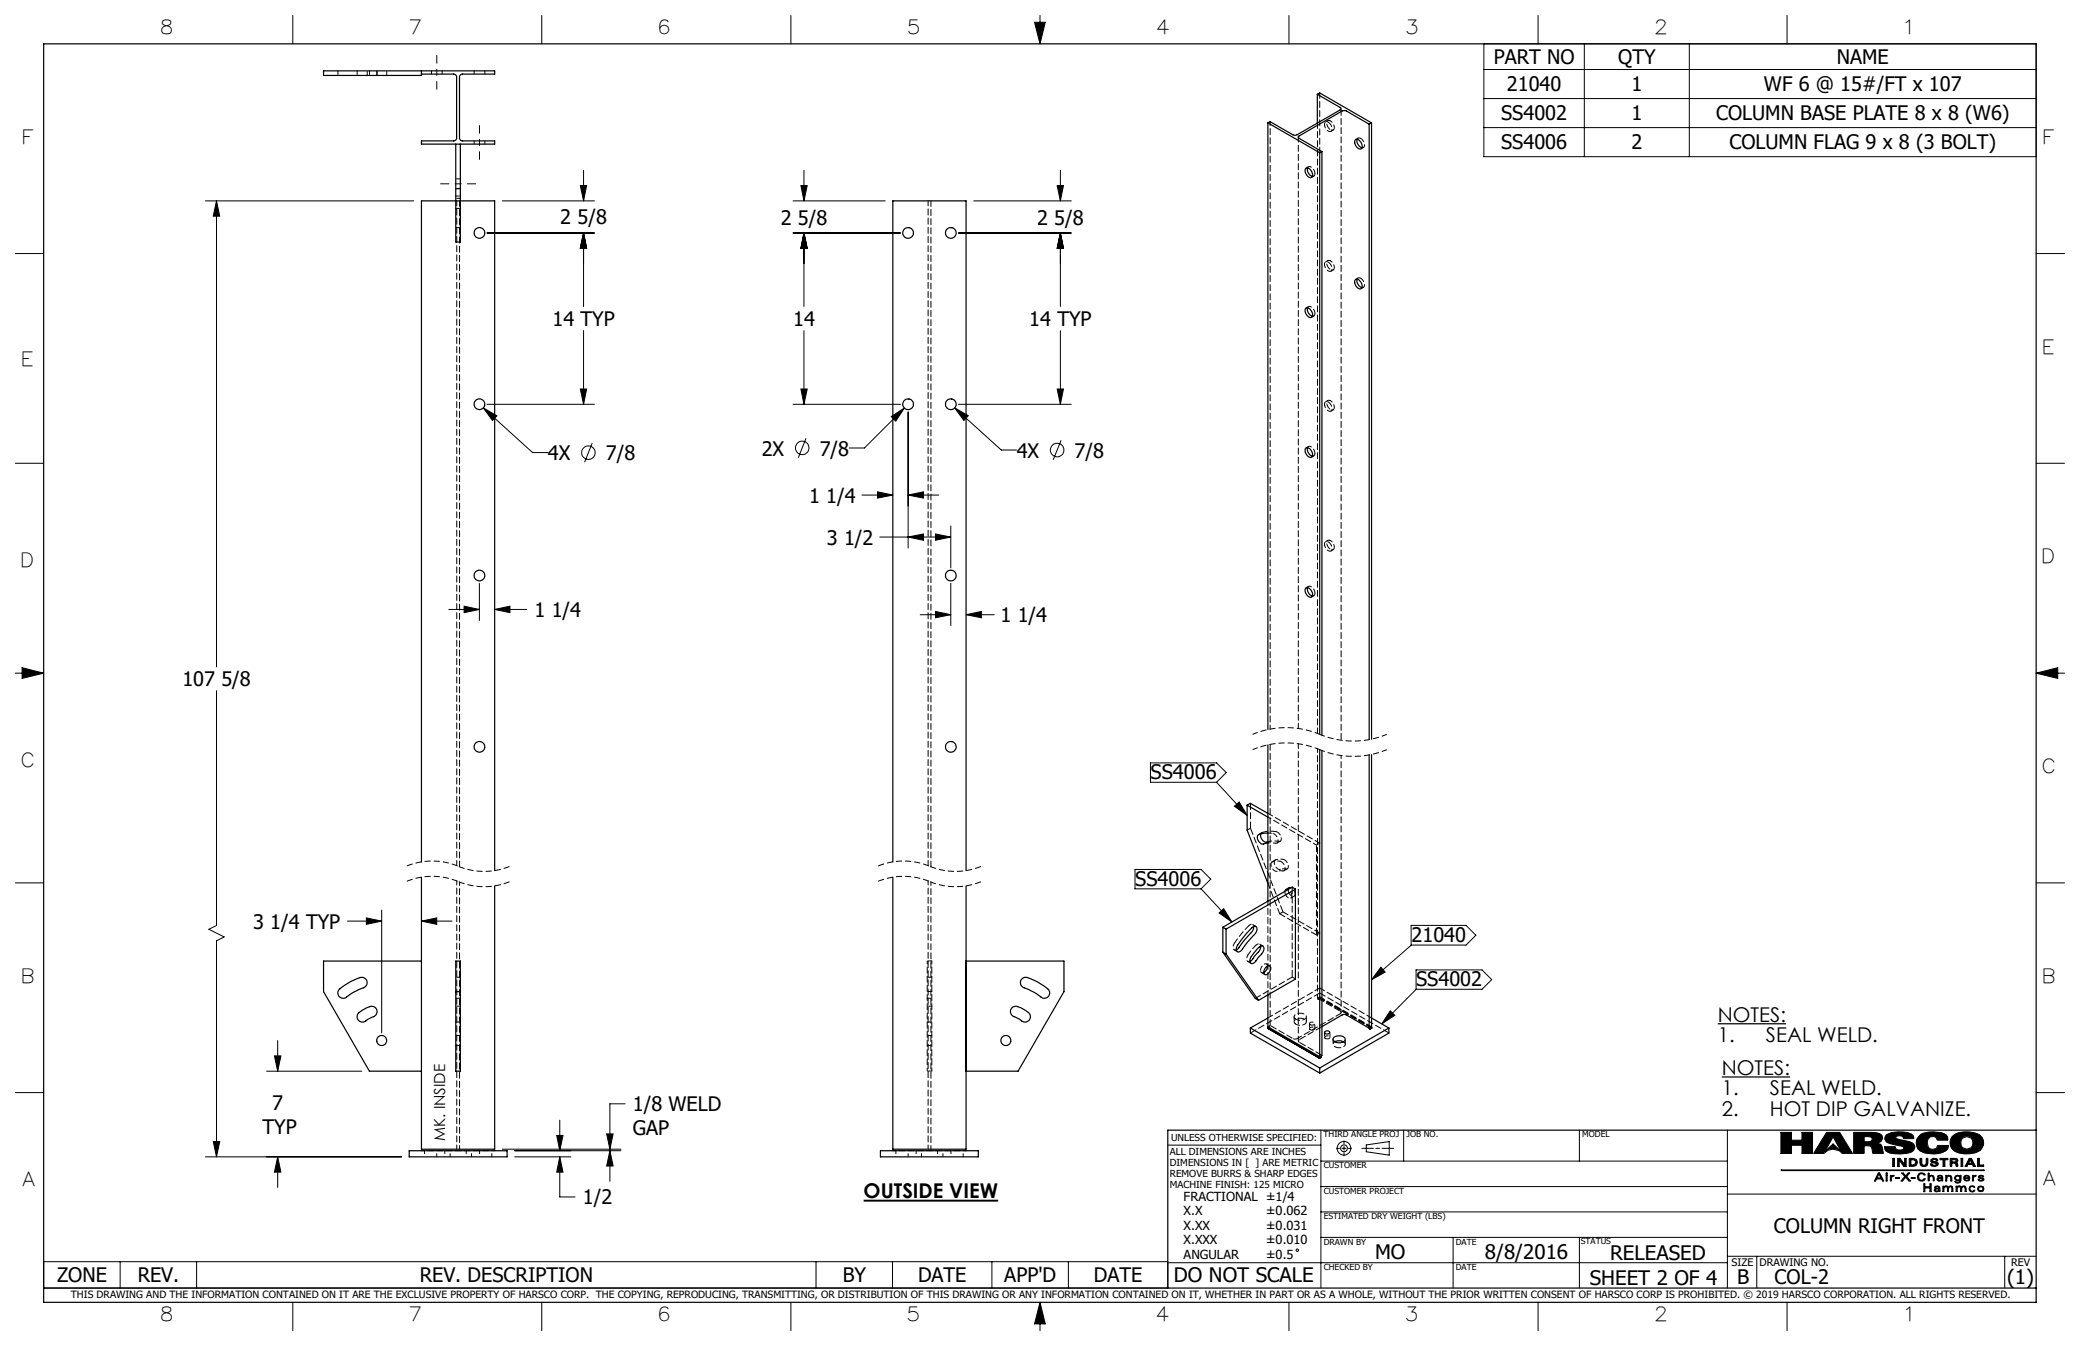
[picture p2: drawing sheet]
<svg xmlns="http://www.w3.org/2000/svg" width="432mm" height="279mm" viewBox="0 0 432 279" stroke-linecap="round" stroke-linejoin="round" font-family="sans-serif">
<g fill="none" stroke="#000" stroke-width=".21">
<path d="M60.8 3.2v5.9M112.5 3.2v5.9M164.2 3.2v5.9M214.8 4.6h2.2l-1.1 4.5zM215.9 3.2v5.9M267.6 3.2v5.9M308 9.1h114.7v23.4h-114.7zM308 14.4h114.7M319.3 3.2v5.9M328.9 9.1v23.4M350.7 9.1v23.4M371 3.2v5.9"/>
<path d="M120.5 38.5h1.3l-.7 3.2zM121.1 35.3v6.4M166.3 38.5h1.3l-.7 3.2zM166.9 35.3v6.4M219.5 38.5h1.3l-.7 3.2zM220.1 35.3v6.4M308 20.5h114.7M308 26.5h114.7M3.2 52.6h5.9M42.7 41.7h43.2M44.9 41.7l.7 3.2h-1.3zM44.9 41.7v96.7"/>
<path d="M101.1 48.4h22.3M104.3 41.7h19.1M121.1 48.4l.7 3.1h-1.3zM121.1 48.4v15.2M164.6 41.7h19.2M164.6 48.4h22.3M166.9 48.4l.7 3.1h-1.3zM166.9 48.4v15.2M199 48.4h23.4M202.1 41.7h20.3M220.1 48.4l.7 3.1h-1.3zM220.1 48.4v15.2"/>
<path d="M422.7 52.6h5.9M121.1 68.6v15.3M166.9 68.7v15.2M220.1 68.7v15.2M3.2 96.2h5.9M100.3 84.7l2.9 1.6-1 1zM100.3 84.7l10.3 9.2h3.1M101.1 83.9h22.3M120.5 80.8h1.3l-.7 3.1zM122.9 92l-1.5 4M164.6 83.9h22.3M166.3 80.8h1.3l-.7 3.1z"/>
<path d="M167.3 91l-1.6 4M185 86.5l2.7-1.8-1.8 2.7zM187.7 84.7l-8.2 8.3h-3.2M188.5 85.5v28.3M198.2 84.7l2.8 1.6-.9 1zM198.2 84.7l9.7 8.7h3.1M199 83.9h23.4M219.5 80.8h1.3l-.7 3.1zM220.3 91.4l-1.6 4M422.7 96.2h5.9M178.9 102.8h6.4M182.2 102.1l3.1 .7-3.1 .6z"/>
<path d="M182.6 111.5h14.8M188.5 102.8l3.2-.7v1.3zM188.5 111.5l3.2-.7v1.3zM188.5 102.8h6.4M194.2 110.8l3.2 .7-3.2 .6zM197.4 109.2v8.7M3.2 139.7h5.9M4.6 138.6l4.5 1.1-4.5 1.1zM93.2 126.5h6.3M96.3 125.8l3.2 .7-3.2 .7zM99.5 121.1v7.7M102.7 126.5l3.2-.7v1.4z"/>
<path d="M102.7 126.5h6.7M191 127.6h6.4M194.2 126.9l3.2 .7-3.2 .6zM197.4 121.1v8.8M200.6 127.6l3.1-.7v1.3zM200.6 127.6h5.8M422.7 139.7h5.9M422.7 139.7l4.5-1.1v2.2zM44.9 143.4v48.7l-1.5 .8 3.1 1.6-1.6 .8v44.8M238.8 158.4h13.8l2 2-2 2h-13.8zM252.6 162.4l6.3 6.9M256.3 167.4l.9-.9 1.7 2.8z"/>
<path d="M3.2 183.3h5.9M72.1 191.2h7.1M76.1 190.5l3.1 .7-3.1 .7zM79.2 188.9v25.5M87.5 191.2l3.2-.7v1.4zM87.5 191.2h6.3M235.6 180.5h13.7l2.1 2-2.1 2h-13.7zM249.3 184.5l6.4 6.9M253.1 189.5l.9-.9 1.7 2.8zM292.9 192.1h11.4l2.1 2-2.1 2.1h-11.4zM292.9 196.2l-8.2 7.2M422.7 183.3h5.9"/>
<path d="M57 219.2h1.3l-.7 3.2zM57.6 216v6.4M286.7 200.8l.8 1-2.8 1.6zM288.6 209.8l1 .9-2.8 1.8zM294 201.3h13.7l2 2-2 2.1h-13.7zM294 205.4l-7.2 7.1M3.2 226.8h5.9M44.3 237h1.3l-.7 3.1zM55.4 222.4h19.7M104.3 238.5h24.6M106.9 238.9h22M115.6 235.7h1.3l-.7 3.2z"/>
<path d="M116.2 232.5v6.4M125.9 235.4h1.4l-.7 3.1zM126.6 238.9l.7 3.1h-1.4zM126.6 238.9v6.3M129.8 229.1h-3.2v9.4M242.4 237.7h31.8M274.2 234.6v32.8M277.4 238.4h.7M278.6 238.4h.8M279 236.8v.7M279 238v.8M279 239.3v.6"/>
<path d="M279.9 238.4h.7M282.7 238.4h2.4M283.6 237.7l4.8-.7v2.8l-4.8-.7zM285.6 238.4h.8M286.9 238.4h2.4M291.4 234.6v6.4M327.9 234.6v6.4M358.6 234.6v32.8M369.7 235.1h2.2v1.6h2.2v-1.6h2.2v4.3h-2.2v-1.7h-2.2v1.7h-2.2zM379.2 235.1h2.7l2.7 4.3h-2.2a2.5 2.5 0 0 0-3.8 0h-2.1zM380.5 236l1.7 3-1.7-1.5-1.7 1.5zM384.8 235.1h3.7l1.7 .2 .5 .4 .1 .6-.3 .7-.8 .3 .7 .2 .3 .4 .3 1.5h-2.2l-.2-1-.3-.5-.6-.1h-.7v1.6h-2.2z"/>
<path d="M387 235.9l1.4 .1a.51 .51 0 0 1 0 .9l-1.4 .1zM389.7 237.3h.1M391.6 235.6a6.4 6.4 0 0 1 5.3-.2l.3 .4 .1 .6h-2.1l-.1-.4a1.07 1.07 0 0 0-1.5 .1v.1a3 3 0 0 0 1.9 .6l1.6 .5 .4 .7a1.36 1.36 0 0 1-1.4 1.4 6.7 6.7 0 0 1-4.6-.5l-.3-.9h2.3v.4a1.01 1.01 0 0 0 1.7-.2l-.4-.3-3.1-.8-.4-.7zM398.5 235.7a5.3 5.3 0 0 1 5.5-.2l.3 .5 .1 .7h-2.2l-.3-.6-.5-.2-.7 .1-.5 .5-.1 .7 .2 1 .4 .3 .5 .1 .8-.2 .2-.6h2.3l-.1 .6a3.9 3.9 0 0 1-2.8 1.1 4.2 4.2 0 0 1-3.5-1.1 2.19 2.19 0 0 1 .4-2.7zM405.2 235.9a5.4 5.4 0 0 1 5.8-.4 2.09 2.09 0 0 1 .8 2.2l-.7 1.1a5.9 5.9 0 0 1-5.4 .1 2.08 2.08 0 0 1-.5-3zM422.7 226.8h5.9M42.7 240.1h40.7M57.6 240.1l.7 3.2h-1.3zM57.6 240.1v6.4M106.9 240.1h11.6M116.2 240.1l.7 3.2h-1.3zM116.2 240.1v8.4h3.2"/>
<path d="M274.2 256.9h84.4M274.2 251.6h84.4M274.2 246.3h84.4M274.2 241h84.4M301.7 256.9v10.5M327.9 256.9v10.5M358.6 247.9h64.1M369.8 242.9h42.1v.1h-42.1zM389.9 243.5h.3l.9 1.6h-.3l-.2-.4h-1l-.2 .4h-.3zM390.1 243.7l.4 .8h-.8zM391.5 244h.3v1.1h-.3zM391.5 243.5h.3v.2h-.3z"/>
<path d="M392.4 244h.2v.2l.2-.2h.4v.2l-.5 .1-.1 .8h-.2zM392.6 244.2h.1M392.9 240.5h.4v1.6h-.4zM393.6 244.4h.7v.2h-.7zM393.9 240.5h.5l1 1.2v-1.2h.3v1.6h-.5l-.9-1.3v1.3h-.4zM394.3 240.8h.1M394.8 243.5h.3l.5 .6 .5-.6h.4l-.7 .7 .8 .9h-.3l-.7-.7-.6 .7h-.3l.7-.9zM396.3 240.5a1.61 1.61 0 0 1 1.7 .5v.3l-.1 .5-.8 .3h-.8zM396.7 240.7a.62 .62 0 0 1 .8 .2 .62 .62 0 0 1 0 .7l-.8 .2zM396.8 244.4h.7v.2h-.7zM398.3 243.7a.87 .87 0 0 1 1.4 .2l-.7-.3-.3 .1-.3 .2-.1 .4 .2 .5a.59 .59 0 0 0 .9-.1h.3l-.3 .4h-.9l-.4-.3-.1-.5zM398.6 240.5h.4v1l.1 .3 .3 .1 .3-.1 .2-.4v-.9h.3v.9l-.2 .5a.93 .93 0 0 1-1.4-.4z"/>
<path d="M399.4 245.7h.2v.6h1v-.6h.3v1.7h-.3v-.8h-1v.8h-.2zM400.3 243.5h.2v.7l.5-.3a.79 .79 0 0 1 .4 1.2h-.1a.87 .87 0 0 0-.3-1 .85 .85 0 0 0-.5 1h-.2zM400.5 244.2h.1M400.9 240.7l.5-.3 .7 .1 .2 .4h-.4l-.1-.2h-.3l-.3 .2 .2 .2 .8 .2 .2 .4-.1 .2-.6 .2-.7-.1-.2-.4h.3l.4 .3 .5-.1v-.2l-1-.3-.2-.2zM401.7 246.3a.67 .67 0 0 1 1 .3v.7h-.2v-.1l-.7 .2-.2-.2v-.3l.1-.2 .8-.1-.1-.2-.3-.1-.5 .2zM402.4 244.7l.7-.1-.1 .3-.2 .1h-.3zM402.5 246.8h.1M402.5 246.8l-.8 .2 .2 .2h.3l.2-.1 .1-.3M402.5 247.2h.1M402.8 240.5h1.6v.2h-.6v1.4h-.4v-1.4h-.6zM403.1 244.6h.1M403.1 244.4l-.1-.2-.3-.1-.5 .2v-.2l.6-.2 .4 .2 .1 1h-.2v-.1"/>
<path d="M403.1 244.4l-.8 .1-.2 .3 .3 .3 .3 .1 .4-.2M403.1 244.4h.1M403.1 245h.1M403.5 246.4v-.2h-.2v1.1h.2l.1-.8 .4-.2 .3 .4v.6h.2l.1-.8 .3-.2 .3 .4v.6h.2l-.1-1-.5-.1-.3 .3M403.5 246.4l.5-.3 .4 .4M403.5 246.4h.1M403.9 244h.2v.2l.4-.3 .5 .2 .2 .4v.6h-.2l-.2-.9-.2-.1-.3 .1-.2 .9h-.2zM404.1 244.2h.1M404.4 246.5h.1M404.8 240.5a1.96 1.96 0 0 1 1.6 .2l-.1 .5-.3 .1 .4 .2 .1 .6h-.4a.61 .61 0 0 0-.7-.7h-.2v.7h-.4zM405.2 240.7l.8 .1v.3l-.8 .1zM405.9 244.1l.5-.2 .5 .3v-.2h.2v1l-.2 .5-.5 .1-.5-.1-.1-.3 .8 .2 .2-.1 .1-.4-.5 .2-.5-.2-.2-.4z"/>
<path d="M406 241.3h.1M406.1 244.2l.3-.1 .4 .1 .1 .3-.1 .3-.4 .2-.3-.2-.1-.3zM406.3 246.4v-.2h-.3l.1 1.1h.2l.1-.8 .3-.2 .3 .4v.6h.2l.1-.8 .4-.2 .3 .4v.6h.2l-.2-1-.4-.1-.4 .3M406.3 246.4l.4-.3 .5 .4M406.3 246.4h.1M407.1 240.5h.4v1.6h-.4zM407.2 246.5h.1M407.9 244.1l.4-.2 .5 .2 .1 .5h-1.1l.2 .3 .3 .1 .6-.2-.1 .2-.7 .1-.4-.2v-.6zM408 244.2l.3-.1 .4 .4h-.8zM408.8 240.5h.5l.8 1.6h-.5l-.1-.4h-1l-.2 .4h-.3zM408.9 246.3l.5-.2 .4 .1 .2 .3-.8-.2-.2 .2-.1 .3 .2 .4 .3 .1 .6-.2-.2 .2-.7 .1-.3-.3zM409 240.8l.3 .7h-.6z"/>
<path d="M409.5 244h.2v.2l.5-.2v.2l-.4 .1-.1 .8h-.2zM409.7 244.2h.1M410.5 240.5h.4v1.3h.9v.3h-1.3zM410.7 246.3l.5-.1 .5 .1 .2 .5-.2 .4-.5 .2-.5-.2-.2-.4zM410.7 244.2a.74 .74 0 0 1 1.1-.1v.2l-.5-.2-.4 .2 .7 .2 .3 .3a.76 .76 0 0 1-1.1 .3l-.2-.3 .8 .2 .2-.2a.87 .87 0 0 1-.9-.6zM410.8 246.5l.4-.2 .4 .2 .1 .3-.1 .3-.4 .1-.4-.1-.1-.3zM9.1 261.9h233.3v5.5h-233.3zM24.9 261.9v5.5M40.8 261.9v5.5M60.8 270.3v5.9M112.5 270.3v5.9M164.2 270.3v5.9"/>
<path d="M169.4 261.9v5.5M185.3 261.9v5.5M205.9 261.9v5.5M215.9 270.3v5.9M215.9 270.3l1.1 4.5h-2.2zM221.8 261.9v5.5M242.4 262.1h116.2M267.6 270.3v5.9M319.3 270.3v5.9M358.6 260.8h64.1M364.7 260.8v6.6M371 270.3v5.9"/>
<path d="M416.2 260.8v6.6"/>
<circle cx="122.1" cy="94" r="1.4"/>
<circle cx="166.5" cy="93" r="1.41"/>
<circle cx="219.5" cy="93.4" r="1.41"/>
<circle cx="279" cy="238.4" r=".71"/>
<circle cx="279" cy="238.4" r="1.41"/>
<circle cx="408.3" cy="237.3" r="1.3"/>
<circle cx="269.3" cy="259.5" r=".25"/>
</g>
<g fill="none" stroke="#000" stroke-width=".25">
<path d="M9.1 9.1h413.6v261.2h-413.6zM87.5 14.7v1h-20.3v-1h35.5v.7h-6.7a.6 .6 0 0 0-.6 .6v12.6a.6 .6 0 0 0 .6 .6h6.7v.7h-15.2v-.7h6.7a.6 .6 0 0 0 .6-.6v-12.6a.6 .6 0 0 0-.6-.6h-6.7M273.5 19.6l4.7 2.7a.27 .27 0 0 1 .2 .3 .27 .27 0 0 1-.2 .2l-9.2 5.3-.6-.1-4.7-2.7-.5 .2M273.5 19.6l.5-.3 10.7 6.2M273.5 19.6v5.9M94.6 29.9v20.3h1v-20.3M263.2 25.5l10.8 6.2M263.2 25.5v125.9M271.1 35a1.23 1.23 0 0 1 1.4 1.5 .57 .57 0 0 1-.5 .4 .57 .57 0 0 1-.6-.4l-.1-.1a1.16 1.16 0 0 1-.2-1.4zM271.4 34.9a1.58 1.58 0 0 0 1.1 1.7M274 31.7v120.7M274.4 31.5l-.4 .2"/>
<path d="M274.4 31.5v121.1M281.3 29.1a.98 .98 0 0 1 1.4 .9 .6 .6 0 0 1-.1 .8 .6 .6 0 0 1-.8-.1 1.41 1.41 0 0 1-.5-1.6zM281.7 28.9v.1a1.54 1.54 0 0 0 1.1 1.7M284.2 25.8l-4.7-2.8h-.7l-9.1 5.2a.26 .26 0 0 0-.2 .3 .26 .26 0 0 0 .2 .2l4.7 2.8M284.2 25.8v127.7M284.7 25.5l-.5 .3M284.7 25.5v128M281.3 58.1a.98 .98 0 0 1 1.4 .9 .6 .6 0 0 1-.1 .9 .6 .6 0 0 1-.8-.2 1.41 1.41 0 0 1-.5-1.6zM281.7 58a1.54 1.54 0 0 0 1.1 1.7M271.1 64a1.23 1.23 0 0 1 1.4 1.5 .57 .57 0 0 1-.5 .4 .57 .57 0 0 1-.6-.4l-.1-.1a1.16 1.16 0 0 1-.2-1.4zM271.4 63.9v.1a1.58 1.58 0 0 0 1.1 1.7M271.1 93a1.23 1.23 0 0 1 1.4 1.5 .57 .57 0 0 1-.5 .5 .57 .57 0 0 1-.6-.4l-.1-.2a1.16 1.16 0 0 1-.2-1.4z"/>
<path d="M271.4 92.9v.1a1.58 1.58 0 0 0 1.1 1.7M271.1 122.1a1.25 1.25 0 0 1 1.4 1.3 .56 .56 0 0 1-.5 .6 .56 .56 0 0 1-.6-.4l-.1-.1a1.16 1.16 0 0 1-.2-1.4zM271.4 122a1.58 1.58 0 0 0 1.1 1.7M263.2 154.6v32.5M274 155.6v63.8M274.4 155.8v63.3l-.4 .3M284.2 156.7v56.7M284.7 156.6v56.5l-.5 .3M87.5 178.9v-137.2h15.2v139M185.3 178.9v-137.2h15.3v139M258.9 167.1l.7-.3 3.6 2M258.9 167.1l4.3 2.5"/>
<path d="M258.9 167.1v5.2l4.3 11.1M261.7 173.1a1.34 1.34 0 0 0 1.5 1.7M263.2 172.9a3 3 0 0 0-2.1 .6 1.3 1.3 0 0 0 .4 1.4 1.3 1.3 0 0 0 1.4 .1h.3M87.5 182.1v56.4h15.2v-54.6M87.5 199.5h-20.3v6.3l9.5 16.6h10.8M94.6 199.5h1v22.9h-1zM185.3 182.1v56.4h15.3v-54.6M200.6 199.5h20.3v6.3l-9.6 16.6h-10.7M253.9 192.5l.6 .4M253.9 197.7l.6 .3M253.9 192.5v5.2M253.9 197.7l6.7 9.6 .7 .3"/>
<path d="M254.5 192.9v5.1M254.5 198l6.8 9.6M259.9 192.6a.61 .61 0 0 1 .9-.2 .61 .61 0 0 1 0 .9l-2.6 3.3a1.3 1.3 0 0 1-1.2 1 .92 .92 0 0 1-.1-1.4l1.4-1.9zM260.2 192.3l.1 .1a2.53 2.53 0 0 1-1.2 1.9l-2 2.5-.5 .4M261.1 196.8a.73 .73 0 0 1 1.2-.2 2.52 2.52 0 0 1-1.2 2.3l-.1 .1a1.11 1.11 0 0 1-1.4 .9 1.54 1.54 0 0 1 .5-1.9zM261.7 196.4v.1a3.1 3.1 0 0 1-1.2 2l-.5 .7-.5 .4M268.9 184.6l-.6-.5-14.4 8.4M268.9 184.6l-14.4 8.3M268.9 184.6v18.6l-7.6 4.4M70.4 205.4a10.2 10.2 0 0 1 5-2.5 1.19 1.19 0 0 1 .8 1.3 1.19 1.19 0 0 1-1.2 1 10.7 10.7 0 0 0-3.2 1.9 1.1 1.1 0 0 1-1.4-.3 1.1 1.1 0 0 1 0-1.4zM74.4 210.3l1-.7a2.21 2.21 0 0 1 2.6-.4 1.22 1.22 0 0 1 .2 1.3 1.22 1.22 0 0 1-1.1 .7l-.6 .3a1.41 1.41 0 0 1-2.1 .3 1.11 1.11 0 0 1 0-1.5zM94.6 205.8h1"/>
<path d="M210.1 209.2a1.41 1.41 0 0 1 1.7 0l.3 .1a2.36 2.36 0 0 1 1.8 1.8 1.19 1.19 0 0 1-.9 1 1.19 1.19 0 0 1-1.3-.5l-.6-.3a1.52 1.52 0 0 1-1.3-1.4zM212.2 203.2l.5-.3a9.4 9.4 0 0 1 5.1 2.8 1.18 1.18 0 0 1-.6 1.5 1.18 1.18 0 0 1-1.5-.5l-.8-.6-1.9-.9a1.19 1.19 0 0 1-1.1-.7 1.19 1.19 0 0 1 .3-1.3zM259.6 213.4v1.1l14.4 8.2M259.6 213.4l14.4 8.3M262.9 200.7a.53 .53 0 0 1 .8-.1 .53 .53 0 0 1 0 .7v.2a.91 .91 0 0 1-1.2 .7 1.31 1.31 0 0 1 .4-1.5zM263.1 200.5v.3a1.49 1.49 0 0 1-.7 1.1M263.1 213.4l.4-.1-.3 .1M263.1 213.4l10.8 6.2 .4-.2M263.2 206.5v6.6l10.8 6.3M263.2 211.3l-3.6 2.1M263.2 213.4v.1M263.2 213.4l10.7 6.2"/>
<path d="M263.4 213.3l-.3 .1M273.9 219.6h.1M274.2 219.4h.1M274.2 219.4l-.3 .2M274.4 213.1l4.2-2.4 .6-.1 5 2.8M275 214.1h.1a.51 .51 0 0 1 .6-.1 .51 .51 0 0 1 .3 .5 .54 .54 0 0 1-.6 .2 .54 .54 0 0 1-.4-.6zM276.8 215.4a1.57 1.57 0 0 1 2.5 .3 1.51 1.51 0 0 1-2.5 .2zM277.1 216.3a2.02 2.02 0 0 1 1.8 0M284.5 213.3l.2 .1M284.6 213.2l.2 .2-.5 .2M284.6 213.3l.2 .1M284.7 213.4l-.4 .2"/>
<path d="M284.7 211.3l3.6 2.1M288.3 213.4v1.1l-14.3 8.2M288.3 213.4l-14.3 8.3M84.9 238.9h20.4v1.2h-20.4zM182.8 238.9h20.3v1.2h-20.3zM274 221.7v1M422.7 234.6h-180.3v32.8M9.1 267.4h413.6"/>
<circle cx="99.5" cy="48.4" r="1.11"/>
<circle cx="188.5" cy="48.4" r="1.11"/>
<circle cx="197.4" cy="48.4" r="1.11"/>
<circle cx="99.5" cy="83.9" r="1.11"/>
<circle cx="188.5" cy="83.9" r="1.11"/>
<circle cx="197.4" cy="83.9" r="1.11"/>
<circle cx="99.5" cy="119.5" r="1.11"/>
<circle cx="197.4" cy="119.5" r="1.11"/>
<circle cx="99.5" cy="155" r="1.11"/>
<circle cx="197.4" cy="155" r="1.11"/>
<circle cx="79.2" cy="216" r="1.04"/>
<circle cx="208.8" cy="216" r="1.04"/>
</g>
<path d="M215.9 270.3l-1.1 4.5h2.2zM214.8 4.6h2.2l-1.1 4.5zM4.6 138.6l4.5 1.1-4.5 1.1zM422.7 139.7l4.5-1.1v2.2zM369.7 235.1v4.3h2.2v-1.7h2.2v1.7h2.2v-4.3h-2.2v1.6h-2.2v-1.6zM387 235.9l1.4 .1 .3 .6-.5 .4h-1.2zM384.8 235.1v4.3h2.2v-1.6l1.4 .1 .4 1.5h2.2l-.4-1.7-.4-.3-.5-.1a1.15 1.15 0 0 0 1.1-1.2 1.41 1.41 0 0 0-1.7-1zM391.6 235.6a1.12 1.12 0 0 0-.2 1.2 1.12 1.12 0 0 0 1.1 .7l1.8 .3a.72 .72 0 0 1 .9 .5 1.03 1.03 0 0 1-1.7-.1v-.2h-2.3a1.46 1.46 0 0 0 1.7 1.5 7.2 7.2 0 0 0 4.2-.6 1.1 1.1 0 0 0 .3-1.2 1.1 1.1 0 0 0-1-.7l-2.1-.5a.58 .58 0 0 1-.7-.5l.4-.2h.6l.5 .2 .1 .4h2.1v-.2a1.62 1.62 0 0 0-1.8-1.2 6.2 6.2 0 0 0-3.9 .6zM398.3 235.9a2.19 2.19 0 0 0-.3 2.3 2.19 2.19 0 0 0 2 1.2 4.7 4.7 0 0 0 4.3-.9l.2-.7h-2.3a1.07 1.07 0 0 1-1.7 .6 1.38 1.38 0 0 1-.4-1.6 1.38 1.38 0 0 1 1.5-.9l.4 .3 .2 .5h2.2v-.5a1.37 1.37 0 0 0-1.6-1.1 6 6 0 0 0-4.3 .6zM407 237.2a1.3 1.3 0 0 1 2.6 0 1.3 1.3 0 0 1-2.6 0zM405.5 235.7a2.15 2.15 0 0 0-.6 2.3 2.15 2.15 0 0 0 2 1.4 5.7 5.7 0 0 0 4.4-.7 2.15 2.15 0 0 0 .3-2.3 2.15 2.15 0 0 0-1.8-1.3l-1.2-.2a4.6 4.6 0 0 0-3.1 .8zM379.2 235.1l-2.7 4.3h2.1a2.5 2.5 0 0 1 3.8 0h2.2l-2.7-4.3zM380.5 236l1.7 3-1.7-1.5-1.7 1.5zM392.9 240.5v1.6h.4v-1.6zM393.9 240.5v1.6h.4v-1.3l.9 1.3h.5v-1.6h-.3v1.2l-1-1.2zM396.7 240.7h.5l.4 .2 .1 .5-.3 .4h-.7zM396.3 240.5v1.6h.9a.83 .83 0 0 0 .8-.9 .83 .83 0 0 0-.9-.7zM398.6 240.5v1.1a.86 .86 0 0 0 .9 .5 .86 .86 0 0 0 .7-.7v-.9h-.3l-.1 1.2-.3 .2-.4-.1-.1-1.3zM400.9 240.7l-.1 .1a.53 .53 0 0 0 .6 .6l.4 .1a.27 .27 0 0 1 .1 .4 .27 .27 0 0 1-.4 0l-.4-.3h-.3a.86 .86 0 0 0 .8 .5 .86 .86 0 0 0 .8-.6l-.3-.3-.7-.1a.29 .29 0 0 1 0-.5 .29 .29 0 0 1 .4 .2l.1 .1h.4a.84 .84 0 0 0-1.4-.2zM402.8 240.5v.2h.6v1.4h.4v-1.4h.6v-.2zM405.2 240.7l.8 .1a.25 .25 0 0 1 0 .3 .25 .25 0 0 1-.3 .1h-.5zM404.8 240.5v1.6h.4v-.7l.7 .1 .2 .6h.4l-.1-.6-.4-.2 .4-.2v-.4l-.5-.2zM407.1 240.5v1.6h.4v-1.6zM409 240.8l.3 .7h-.6zM408.8 240.5l-.8 1.6h.3l.2-.4h1l.1 .4h.5l-.8-1.6zM410.5 240.5v1.6h1.3v-.3h-.9v-1.3zM390.1 243.7l.4 .8h-.8zM389.9 243.5l-.8 1.6h.3l.2-.4h1l.2 .4h.3l-.9-1.6zM391.5 243.5v.2h.3v-.2zM369.8 242.9v.1h42.1v-.1zM391.5 244v1.1h.3v-1.1zM392.4 244v1.1h.2l.1-.7 .5-.2v-.2h-.3l-.3 .2v-.2zM393.6 244.4v.2h.7v-.2zM394.8 243.5l.6 .7-.7 .9h.3l.6-.7 .7 .7h.3l-.8-.9 .7-.7h-.4l-.5 .6-.5-.6zM396.8 244.4v.2h.7v-.2zM398.3 243.6l-.3 .8a.87 .87 0 0 0 .7 .8 .87 .87 0 0 0 1-.5h-.3l-.2 .3h-.3a.67 .67 0 0 1-.6-.9 .67 .67 0 0 1 1.1-.2h.3a.86 .86 0 0 0-1.4-.3zM400.3 243.5v1.6h.2v-.7l.4-.3 .4 .2v.8h.2v-.9l-.6-.3-.4 .3v-.7zM402.4 244.7l.3-.1a.23 .23 0 0 1 .4 .1 .23 .23 0 0 1-.2 .3h-.3a.22 .22 0 0 1-.2-.1 .22 .22 0 0 1 0-.2zM402.3 244.1l-.1 .2 .3-.2 .4 .1a.2 .2 0 0 1 .1 .3 .2 .2 0 0 1-.3-.1l-.5 .1-.1 .5 .3 .2 .7-.2v.1h.2l-.1-1-.3-.2zM403.9 244v1.1h.2v-.6l.3-.4 .5 .1 .1 .9h.2l-.1-1-.6-.2-.4 .3v-.2zM406 244.1l-.1 .1a.6 .6 0 0 0 .1 .8 .6 .6 0 0 0 .9-.1l-.1 .4-.2 .1h-.4l-.2-.2-.2 .1 .4 .3 .8-.2 .1-.3v-1.1h-.2v.2a.7 .7 0 0 0-.9-.1zM406 244.5a.45 .45 0 0 1 .9 0 .45 .45 0 0 1-.9 0zM408 244.2l.5-.1 .2 .4h-.8zM407.8 244.1l-.2 .6a.67 .67 0 0 0 .6 .5 .67 .67 0 0 0 .7-.4l-.8 .2-.3-.4h1.1a.67 .67 0 0 0-.4-.6 .67 .67 0 0 0-.7 .1zM409.5 244v1.1h.2v-.7l.5-.2v-.2h-.3l-.2 .2v-.2zM410.8 244.1a.38 .38 0 0 0 0 .4 .38 .38 0 0 0 .4 .2h.2a.21 .21 0 0 1 .2 .3 .21 .21 0 0 1-.4 0l-.6-.2 .2 .3 .5 .1a.37 .37 0 0 0 .5-.2 .37 .37 0 0 0-.2-.5l-.4-.1a.21 .21 0 0 1-.2-.3 .21 .21 0 0 1 .3 0l.5 .2-.4-.4zM399.4 245.7v1.7h.2v-.8h1v.8h.3v-1.7h-.3v.6h-1v-.6zM401.8 246.9l.4-.1a.24 .24 0 0 1 .3 .3 .24 .24 0 0 1-.4 .1l-.3-.1zM401.7 246.3l-.1 .2 .5-.2 .3 .1a.23 .23 0 0 1 0 .3 .23 .23 0 0 1-.3 0 .41 .41 0 0 0-.6 .4 .41 .41 0 0 0 .7 .3l.3-.2v.1h.2v-.9l-.3-.2zM409 246.2l-.2 .3v.5l.4 .4h.6l.2-.3-.5 .2-.3-.1-.3-.3 .1-.4 .5-.2 .5 .2a.62 .62 0 0 0-1-.3zM410.7 246.7a.5 .5 0 0 1 1 0 .5 .5 0 0 1-1 0zM410.5 246.8a.65 .65 0 0 0 1.3 0 .65 .65 0 0 0-1.3 0zM403.3 246.2h.2v.2l.5-.3 .4 .4 .4-.3h.4l.2 .3v.8h-.2v-.8l-.2-.2-.5 .3v.7h-.2v-.7l-.3-.3-.4 .2-.1 .8h-.2zM406 246.2h.3v.2l.5-.3 .4 .4 .3-.3h.5l.2 .4v.7h-.2v-.7l-.3-.3-.4 .2-.1 .8h-.2v-.7l-.3-.3-.4 .3v.7h-.2z" fill-rule="evenodd" fill="#000"/>
<path d="M179.3 249.2h27.9" fill="none" stroke="#000" stroke-width=".4"/>
<path d="M356.6 212.5h14.2M357.4 223.6h14.2" fill="none" stroke="#000" stroke-width=".26"/>
<path d="M274 155.6a18.1 18.1 0 0 0-14 0M274 152.4a18.1 18.1 0 0 0-14 0M287.9 155.6a18.1 18.1 0 0 1-13.9 0M287.9 152.4a18.1 18.1 0 0 1-13.9 0" fill="none" stroke="#000" stroke-width=".21" stroke-dasharray="1.3 .6" stroke-dashoffset=".2" stroke-linecap="butt"/>
<path d="M95.1 179.8a14 14 0 0 0-10.8 0M105.9 179.8a14 14 0 0 1-10.8 0M193 179.8a14 14 0 0 0-10.8 0M203.7 179.8a14 14 0 0 1-10.7 0M95.1 183a14 14 0 0 0-10.8 0M105.9 183a14 14 0 0 1-10.8 0M193 183a14 14 0 0 0-10.8 0M203.7 183a14 14 0 0 1-10.7 0" fill="none" stroke="#000" stroke-width=".21" stroke-dasharray="1.3 .6" stroke-dashoffset="-.1" stroke-linecap="butt"/>
<path d="M90.7 18.5v-7M99.5 26.1v7" fill="none" stroke="#000" stroke-width=".21" stroke-dasharray="15.2 1.3 1.3 1.3" stroke-dashoffset="13.6"/>
<path d="M98.8 38.2h-7.3" fill="none" stroke="#000" stroke-width=".21" stroke-dasharray="15.2 1.3 1.3 1.3" stroke-dashoffset="13.5"/>
<g fill="#000">
<path d="M286.7 200.8l.8 1-2.8 1.6zM288.6 209.8l1 .9-2.8 1.8zM256.3 167.4l.9-.9 1.7 2.8zM253.1 189.5l.9-.9 1.7 2.8z"/>
<path d="M57 219.2h1.3l-.7 3.2zM57.6 240.1l.7 3.2h-1.3zM44.3 237h1.3l-.7 3.1zM44.9 41.7l.7 3.2h-1.3zM116.2 240.1l.7 3.2h-1.3zM115.6 235.7h1.3l-.7 3.2zM126.6 238.9l.7 3.1h-1.4zM125.9 235.4h1.4l-.7 3.1zM76.1 190.5l3.1 .7-3.1 .7zM87.5 191.2l3.2-.7v1.4zM96.3 125.8l3.2 .7-3.2 .7zM102.7 126.5l3.2-.7v1.4zM120.5 38.5h1.3l-.7 3.2zM121.1 48.4l.7 3.1h-1.3zM121.1 48.4l.7 3.1h-1.3zM120.5 80.8h1.3l-.7 3.1zM100.3 84.7l1.9 2.6 1-1zM219.5 38.5h1.3l-.7 3.2zM220.1 48.4l.7 3.1h-1.3zM220.1 48.4l.7 3.1h-1.3zM219.5 80.8h1.3l-.7 3.1zM194.2 126.9l3.2 .7-3.2 .6zM200.6 127.6l3.1-.7v1.3zM198.2 84.7l1.9 2.6 .9-1zM188.5 102.8l3.2-.7v1.3zM182.2 102.1l3.1 .7-3.1 .6zM194.2 110.8l3.2 .7-3.2 .6zM188.5 111.5l3.2-.7v1.3zM166.9 48.4l.7 3.1h-1.3zM166.3 80.8h1.3l-.7 3.1zM166.9 48.4l.7 3.1h-1.3zM166.3 38.5h1.3l-.7 3.2zM185 86.5l.9 .9 1.8-2.7z"/>
</g>
<path d="M274 19.3v12.4M273.5 25.5v126.7M95.4 41.7v138.2M193.3 41.7v138.2M262 172.8a5.7 5.7 0 0 1 3-.2M263.2 168.8l10.8 6.2M265.7 189.7l-2.5-6.3M263.1 213.4l10.8 6.3M274 205.1l-10.8 6.2M284.7 213.1l-10.7-6.2M284.7 211.3l-10.7-6.2" fill="none" stroke="#000" stroke-width=".21" stroke-dasharray="1.3 .6" stroke-dashoffset=".1"/>
<g fill="none" stroke="#000" stroke-width=".21" stroke-dasharray="1.3 .6" stroke-dashoffset=".2">
<path d="M269.5 28.4v122.8M94.8 41.7v138M192.7 41.7v138M264.3 173a1.33 1.33 0 0 1 .7 2h-.2M265 172.6a1.33 1.33 0 0 1 .7 2l-.2 .1M265.7 178.8a1.33 1.33 0 0 1 .8 2h-.2M266.4 178.4a1.33 1.33 0 0 1 .8 2h-.3M256.3 195.8l1.4-1.9 1.5-1.7M265.1 180.9a1.34 1.34 0 0 1-1.1-2h.1M265.8 180.5a1.34 1.34 0 0 1-1.1-2h.1M271.9 212.6a.53 .53 0 0 0 .6 .2 .53 .53 0 0 0 .4-.5 .53 .53 0 0 0-.6-.2 .53 .53 0 0 0-.4 .5M271.9 213.7a.53 .53 0 0 0 .6 .2 .53 .53 0 0 0 .4-.5 .53 .53 0 0 0-.6-.2 .53 .53 0 0 0-.4 .5"/>
<path d="M274 207.2l10.7 6.2M275.1 215.5a.53 .53 0 0 0 .6 .2 .53 .53 0 0 0 .3-.5 .53 .53 0 0 0-.6-.2 .53 .53 0 0 0-.3 .5M278.2 210.4l-8.9 5.2"/>
</g>
<g fill="none" stroke="#000" stroke-width=".21" stroke-dasharray="1.3 .6" stroke-dashoffset=".5">
<path d="M70.2 14.7v.9M74.1 14.7v.9M76.2 15.6v-.9M76.7 14.7v.9M78.2 14.7v.9M78.3 15.6v-.9M80.3 15.6v-.9M94.6 39.2h1M95.6 39.1h-1M95.6 37.1h-1M94.6 40.7h1M94.6 47.3h1"/>
<path d="M94.6 43.3h1M95.6 41.2h-1M273.5 155.4v51.8M263.2 169.6l10.1 5.8M263.2 172.9l1.1 .1M95.4 183.1v55.4M193.3 183.1v55.4M193.4 199.5h-.9M94.6 207.2h1M94.6 212.1h1M94.6 217h1M95.6 202.9h-1"/>
<path d="M95.6 208.9h-1M95.6 214.9h-1M192.5 217h.9M192.5 212.1h.9M192.5 207.2h.9M193.4 205.8h-.9M193.4 214.9h-.9M193.4 208.9h-.9M193.4 202.9h-.9M262.4 201.9a.44 .44 0 0 1-.5 0 .44 .44 0 0 1-.2-.5M268.7 211.1v1M269.3 215.6l-.4 .1-.5-.1"/>
<path d="M271.2 212.1v-1M271.8 212.5v1M273 213.5v-1M275 214.3v1M276.1 215.3v-1M276.7 215.7v1.1M279.3 216.8v-1.1M193.4 222.3h-.9"/>
</g>
<g fill="none" stroke="#000" stroke-width=".21" stroke-dasharray="1.3 .6" stroke-dashoffset=".4">
<path d="M263.7 25.2v126.1M272.5 36.6l.4-.2 .1-.4M281.7 28.9l.4-.3 .4 .1M281.7 57.9l.4-.2 .4 .1M272.5 65.6l.4-.1 .1-.4M272.5 94.7l.4-.2 .1-.4M272.5 123.7l.4-.2 .1-.4M259.6 171.9l-.7 .4M261.9 172.9l-.6 .3M264.8 178.5l-.7 .4M265.1 175l.7-.4M265.5 174.7l-1.3-.1-1 .1"/>
<path d="M274 175l-.7 .4M94.8 182.9v55.6M192.7 182.9v55.6M256.2 197.2l.7 .3M259 199.6l.7 .4M260.7 192.3l-.6-.4M262.2 196.4l-.7-.4M263.2 187.1v19.4M266.3 189.3l-.6 .4M266.6 180.7l.6-.3M267.6 184.2l-.7 .4M268 186.4l.6-.4"/>
<path d="M274 193.7l-.7 .4M261.9 201.9l.7 .4M263.6 200.5l-.7-.4M268.3 202.8l.6 .4"/>
</g>
<g fill="none" stroke="#000" stroke-width=".21" stroke-dasharray="1.3 .6" stroke-dashoffset=".6">
<path d="M192.5 199.5v22.8M193.4 199.5v22.8M256.7 197.2a.54 .54 0 0 1-.7-.2 .54 .54 0 0 1 0-.7l.3-.5M259.5 199.6a.54 .54 0 0 1-.6-.2 .54 .54 0 0 1 0-.7l.2-.5M266.3 180.8l-1.2 .1M266.9 180.4l-1.1 .1M278.4 210.2v-53.4M87.5 238.9h15.2M88.1 238.8v1.3M92.3 238.8v1.3M96.8 238.8v1.3M99.6 238.8v1.3"/>
<path d="M185.3 238.9h15.3M186 238.8v1.3M190.2 238.8v1.3M194.6 238.8v1.3M197.4 238.8v1.3M90.7 240.1v-1.3M93.4 240.1v-1.3M97.9 240.1v-1.3M102.1 240.1v-1.3M188.5 240.1v-1.3M191.3 240.1v-1.3M195.7 240.1v-1.3"/>
<path d="M200 240.1v-1.3"/>
</g>
<g fill="none" stroke="#000" stroke-width=".21" stroke-dasharray="1.3 .6">
<path d="M271.6 34.6l-.4 .3M272.3 36.8l.4-.3M275.7 25.1l-.5 .2M276.3 27.3l.5-.3M281.9 28.7l-.4 .2M282.6 30.9l.4-.3M275.7 54.1l-.5 .3M276.3 56.3l.5-.3M281.9 57.7l-.4 .3M282.6 59.9l.4-.3M271.6 63.7l-.4 .2M272.3 65.9l.4-.3"/>
<path d="M271.6 92.7l-.4 .3M272.3 94.9l.4-.3M275.7 83.1l-.5 .3M276.3 85.3l.5-.2M275.7 112.2l-.5 .2M276.3 114.4l.5-.3M271.6 121.7l-.4 .3M272.3 123.9l.4-.2M263.7 154.5v58.4M261.7 173.1l.3-.3M273.3 194.1l-7.6-4.4M274 193.7l-7.7-4.4"/>
<path d="M263.1 213.4h.1M263.2 213.4h-.1M263.5 213.3l.1-.1M263.5 213.2l-.1 .1M263.5 213.2h.1M263.6 213.2h-.1M263.6 213.2l-.4 .2M263.6 213.2h.1M263.7 212.9l-.5 .2M268.3 202.8l-7.7 4.4M273.6 207.4h.1M273.7 207.4l.3-.2"/>
<path d="M273.7 207.4h-.1M273.7 207.4h.1M273.9 219.7v-.1M273.9 219.7l.4-.3M274 206.9l-.5 .3M274 206.1l-14.4 8.3M274 207.2l-.3 .2M274 207.2h.1M274 207.1l-.4 .3M274 207.2l-.4 .2M274 207.2v-.1M274.3 219.4h.1"/>
<path d="M277.1 217.3a1.5 1.5 0 0 0 2.2-.6l-.4-.5M284.4 213.6h.1M284.4 213.6v-.1M284.4 213.6l.4-.2M284.8 213.4h.1M288.3 214.4l-14.3-8.3M87.5 238.9v-.1M87.6 238.9v-.1M102.7 238.9v-.1M185.3 238.9v-.1M185.4 238.9v-.1M200.5 238.9v-.1"/>
<path d="M200.6 238.9v-.1"/>
</g>
<g fill="none" stroke="#000" stroke-width=".21" stroke-dasharray="1.3 .6" stroke-dashoffset=".3">
<path d="M89.6 14.7v.6M91.8 15.3v-.6M98.4 14.7v.6M100.7 15.3v-.6M98.4 29.2v.7M100.7 29.9v-.7M273 36a1.22 1.22 0 0 0-1.4-1.3l-.1 .1M282.5 28.7a1.22 1.22 0 0 1 .4 1.9h-.1M282.5 57.8a1.22 1.22 0 0 1 .4 1.9h-.1M273 65.1a1.22 1.22 0 0 0-1.4-1.4l-.1 .2M273 94.1a1.22 1.22 0 0 0-1.4-1.3l-.1 .1M273 123.1a1.22 1.22 0 0 0-1.4-1.3l-.1 .2"/>
<path d="M269.5 154.4v61.7M259.1 198.2l1.6-2M261.7 201.4v-.1a1.05 1.05 0 0 1 1.3-1.1l.1 .3M268.9 211.5a1.55 1.55 0 0 0 2.3-.5 1.5 1.5 0 0 0-2.5 0l.2 .5M268.9 212.5a1.55 1.55 0 0 0 2.3-.4 1.5 1.5 0 0 0-2.5-.1l.2 .5M269.7 216.3a.27 .27 0 0 1-.2-.2 .27 .27 0 0 1 .2-.3M274 207.2l10.5 6.1M278.2 209.9a.27 .27 0 0 1 .2 .3 .27 .27 0 0 1-.2 .2M284.6 213.2l-10.6-6M284.6 213.2l-10.6-6.1"/>
</g>
<path d="M275 26a.57 .57 0 0 1 .3-.7 .57 .57 0 0 1 .8 .3 1.04 1.04 0 0 1 .1 1.7 1.39 1.39 0 0 1-1.2-1.3M276.1 25a1.37 1.37 0 0 1 .7 2 1.25 1.25 0 0 1-1.1-2h.4M275 55a.57 .57 0 0 1 .3-.7 .57 .57 0 0 1 .8 .4 1.04 1.04 0 0 1 .1 1.6 1.39 1.39 0 0 1-1.2-1.3M276.1 54.1a1.37 1.37 0 0 1 .7 1.9 1.25 1.25 0 0 1-1.1-1.9h.4M275 84.1a.57 .57 0 0 1 .3-.8 .57 .57 0 0 1 .8 .4 1.04 1.04 0 0 1 .1 1.7 1.39 1.39 0 0 1-1.2-1.3M276.1 83.1a1.37 1.37 0 0 1 .7 2 1.25 1.25 0 0 1-1.1-2h.4M275 113.1a.57 .57 0 0 1 .3-.7 .57 .57 0 0 1 .8 .3 1.04 1.04 0 0 1 .1 1.7 1.39 1.39 0 0 1-1.2-1.3M276.1 112.2a1.37 1.37 0 0 1 .7 1.9 1.25 1.25 0 0 1-1.1-2l.4 .1M259.2 192.2a.54 .54 0 0 1 .6-.4 .54 .54 0 0 1 .5 .5M260.7 196.2a.54 .54 0 0 1 .6-.3 .54 .54 0 0 1 .4 .5M277.1 216.2a.55 .55 0 0 0-.4 .6 .55 .55 0 0 0 .4 .5" fill="none" stroke="#000" stroke-width=".21" stroke-dasharray="1.3 .6" stroke-dashoffset=".7"/>
<path d="M278.4 153.7v-131.2M268.4 215.6l-4.7-2.7M269.7 215.8l4.7-2.7M273.5 207.2l4.7 2.7M274.4 219.1l-4.7-2.8" fill="none" stroke="#000" stroke-width=".21" stroke-dasharray="1.3 .6" stroke-dashoffset="-.2"/>
<path d="M259.6 171.9v-5.2M273.3 175.4v18.7M266.3 189.3l-6.7-17.4M266.7 185.3a.54 .54 0 0 1 .4-.7 .54 .54 0 0 1 .7 .4 .87 .87 0 0 1 0 1.5 1.4 1.4 0 0 1-1.1-1.2M267.4 184.9a.54 .54 0 0 1 .4-.7 .54 .54 0 0 1 .7 .4 .87 .87 0 0 1 0 1.5 1.4 1.4 0 0 1-1.1-1.2M268.3 184.1v18.7" fill="none" stroke="#000" stroke-width=".21" stroke-dasharray="1.3 .6" stroke-dashoffset="-.1"/>
<path d="M264.1 178.9l.8-.2 .8 .1M264.8 175h-1.6M264.8 178.5l.8-.2 .8 .1" fill="none" stroke="#000" stroke-width=".21" stroke-dasharray="1.3 .6" stroke-dashoffset=".8"/>
<g font-size="4.2">
<text x="310.1" y="13.3">PART NO</text>
<text x="335.9" y="13.3">QTY</text>
<text x="381.3" y="13.3">NAME</text>
<text x="312.8" y="18.9">21040</text>
<text x="338.7" y="18.9">1</text>
<text x="366.2" y="18.9">WF 6 @ 15#/FT x 107</text>
<text x="311.6" y="25">SS4002</text>
<text x="338.7" y="25">1</text>
<text x="356.2" y="25">COLUMN BASE PLATE 8 x 8 (W6)</text>
<text x="311.6" y="31">SS4006</text>
<text x="338.7" y="31">2</text>
<text x="359" y="31">COLUMN FLAG 9 x 8 (3 BOLT)</text>
<text x="116.3" y="46.6">2 5/8</text>
<text x="162.1" y="46.6">2 5/8</text>
<text x="215.3" y="46.6">2 5/8</text>
<text x="114.7" y="67.7">14 TYP</text>
<text x="164.7" y="67.7">14</text>
<text x="213.7" y="67.7">14 TYP</text>
<text x="113.7" y="95.6">4X</text>
<text x="125.8" y="95.6">7/8</text>
<text x="158.1" y="94.6">2X</text>
<text x="170.2" y="94.6">7/8</text>
<text x="211.1" y="95">4X</text>
<text x="223.1" y="95">7/8</text>
<text x="168" y="104.4">1 1/4</text>
<text x="171.7" y="113.1">3 1/2</text>
<text x="111" y="128.1">1 1/4</text>
<text x="207.7" y="129.2">1 1/4</text>
<text x="37.9" y="142.5">107 5/8</text>
<text x="238.9" y="161.8">SS4006</text>
<text x="235.7" y="183.9">SS4006</text>
<text x="52.6" y="192.8">3 1/4 TYP</text>
<text x="293" y="195.5">21040</text>
<text x="294" y="204.7">SS4002</text>
<text x="356.6" y="212.1">NOTES:</text>
<text x="356.6" y="216.3">1.</text>
<text x="366.6" y="216.3">SEAL WELD.</text>
<text x="357.4" y="223.1">NOTES:</text>
<text x="357.4" y="227.3">1.</text>
<text x="367.4" y="227.3">SEAL WELD.</text>
<text x="56.5" y="230.3">7</text>
<text x="131.4" y="230.7">1/8 WELD</text>
<text x="357.4" y="231.6">2.</text>
<text x="367.4" y="231.6">HOT DIP GALVANIZE.</text>
<text x="54.5" y="235.3">TYP</text>
<text x="131.4" y="235.7">GAP</text>
<text x="121" y="250">1/2</text>
<text x="179.3" y="248.8">OUTSIDE VIEW</text>
<text x="368.3" y="255.9">COLUMN RIGHT FRONT</text>
<text x="285.5" y="261.4">MO</text>
<text x="308.3" y="261.3">8/8/2016</text>
<text x="334.3" y="261.5">RELEASED</text>
<text x="11.8" y="266.1">ZONE</text>
<text x="28.6" y="266.1">REV.</text>
<text x="87.1" y="266.1">REV. DESCRIPTION</text>
<text x="174.9" y="266.1">BY</text>
<text x="190.6" y="266.1">DATE</text>
<text x="208.5" y="266.1">APP'D</text>
<text x="227.1" y="266.1">DATE</text>
<text x="243.7" y="266.2">DO NOT SCALE</text>
<text x="330" y="266.7">SHEET 2 OF 4</text>
<text x="360.6" y="266.5">B</text>
<text x="368.4" y="266.6">COL-2</text>
<text x="416.7" y="266.5">(1)</text>
</g>
<g font-size="4">
<text x="33.6" y="7.1">8</text>
<text x="85.2" y="7.1">7</text>
<text x="137" y="7.1">6</text>
<text x="188.6" y="7.1">5</text>
<text x="240.3" y="7.1">4</text>
<text x="292.1" y="7.1">3</text>
<text x="343.8" y="7.1">2</text>
<text x="395.7" y="7.1">1</text>
<text x="4.9" y="29.8">F</text>
<text x="424.5" y="29.9">F</text>
<text x="4.8" y="76">E</text>
<text x="424.3" y="73.5">E</text>
<text x="4.7" y="117.6">D</text>
<text x="424.2" y="116.9">D</text>
<text x="4.7" y="159.3">C</text>
<text x="424.2" y="160.5">C</text>
<text x="4.8" y="204">B</text>
<text x="424.3" y="204">B</text>
<text x="4.8" y="246.1">A</text>
<text x="424.3" y="246.1">A</text>
<text x="33.6" y="274.3">8</text>
<text x="85.2" y="274.3">7</text>
<text x="137" y="274.3">6</text>
<text x="188.6" y="274.3">5</text>
<text x="240.3" y="274.3">4</text>
<text x="292.1" y="274.3">3</text>
<text x="343.8" y="274.3">2</text>
<text x="395.8" y="274.3">1</text>
</g>
<text font-size="3.2" x="92.4" y="236.9" transform="rotate(-90 92.4 236.9)">MK. INSIDE</text>
<g font-size="2.6">
<text x="245.7" y="249.3">FRACTIONAL ±1/4</text>
<text x="245.7" y="252.3">X.X</text>
<text x="245.7" y="255.3">X.XX</text>
<text x="262.9" y="252.3">±0.062</text>
<text x="262.9" y="255.3">±0.031</text>
<text x="245.7" y="258.3">X.XXX</text>
<text x="245.7" y="261.3">ANGULAR</text>
<text x="262.9" y="258.3">±0.010</text>
<text x="262.9" y="261.3">±0.5</text>
</g>
<g font-size="2.2">
<text x="359.5" y="262.8">SIZE</text>
<text x="365.3" y="262.7">DRAWING NO.</text>
<text x="417.5" y="262.8">REV</text>
</g>
<text font-size="2.1" x="14.7" y="269.4">THIS DRAWING AND THE INFORMATION CONTAINED ON IT ARE THE EXCLUSIVE PROPERTY OF HARSCO CORP. THE COPYING, REPRODUCING, TRANSMITTING, OR DISTRIBUTION OF THIS DRAWING OR ANY INFORMATION CONTAINED ON IT, WHETHER IN PART OR AS A WHOLE, WITHOUT THE PRIOR WRITTEN CONSENT OF HARSCO CORP IS PROHIBITED. © 2019 HARSCO CORPORATION. ALL RIGHTS RESERVED.</text>
<g font-size="2">
<text x="242.9" y="239.8">ALL DIMENSIONS ARE INCHES</text>
<text x="243.1" y="236.8">UNLESS OTHERWISE SPECIFIED:</text>
<text x="242.9" y="242.1">DIMENSIONS IN [ ] ARE METRIC</text>
<text x="242.9" y="244.4">REMOVE BURRS &amp; SHARP EDGES</text>
<text x="242.9" y="246.7">MACHINE FINISH: 125 MICRO</text>
</g>
<g font-size="1.7">
<text x="274.8" y="236.1">THIRD ANGLE PROJ</text>
<text x="292" y="236.1">JOB NO.</text>
<text x="328.5" y="236.1">MODEL</text>
<text x="274.8" y="242.5">CUSTOMER</text>
<text x="274.8" y="247.8">CUSTOMER PROJECT</text>
<text x="274.8" y="253.1">ESTIMATED DRY WEIGHT (LBS)</text>
<text x="274.8" y="258.4">DRAWN BY</text>
<text x="274.8" y="263.6">CHECKED BY</text>
<text x="302.2" y="263.6">DATE</text>
<text x="302.2" y="258.4">DATE</text>
<text x="328.2" y="258.3">STATUS</text>
</g>
</svg>
